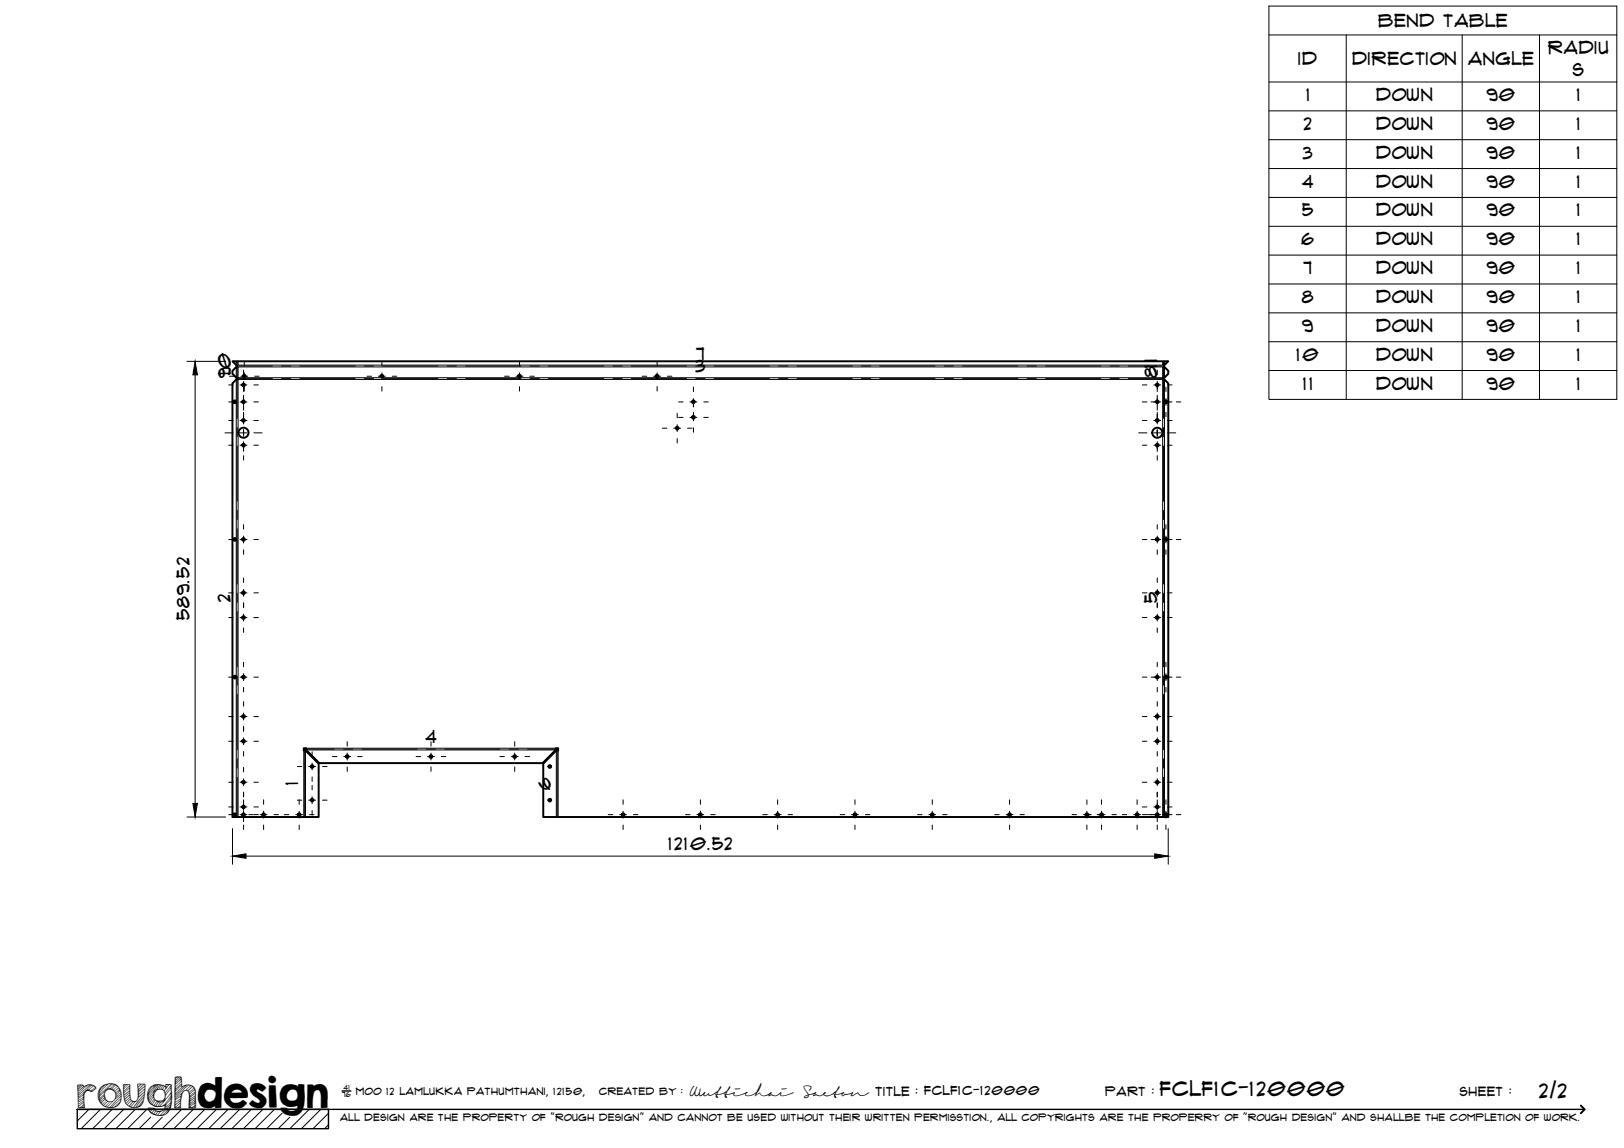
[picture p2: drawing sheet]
<svg xmlns="http://www.w3.org/2000/svg" width="420mm" height="297mm" viewBox="0 0 420 297" stroke-linecap="round" stroke-linejoin="round" font-family="sans-serif">
<!-- layer: Visible -->
<g fill="none" stroke="#000" stroke-width=".51">
<path d="M61.2 94.9l-1.1 1.1v.7l1.2 1.3-1.2 1.2v112.2h22.3v-13.8l-3.4-3.4h-.4v-.6h.6v.4l3.4 3.4h57.8l3.4-3.4v-.4h.6v.6h-.5l-3.4 3.4v13.8h161.8v-112.2l-1.2-1.2 1.2-1.3v-.7l-1.1-1.1M61.2 94.8v-.2l-1-1.1h242l-1 1.1v.2"/>
<circle cx="63" cy="99.6" r=".35"/>
<circle cx="63.2" cy="97.3" r=".35"/>
<circle cx="98.8" cy="97.3" r=".35"/>
<circle cx="134.4" cy="97.3" r=".35"/>
<circle cx="170" cy="97.3" r=".35"/>
<circle cx="299.4" cy="99.6" r=".35"/>
<circle cx="60.7" cy="104" r=".35"/>
<circle cx="63" cy="115.2" r=".35"/>
<circle cx="63" cy="104" r=".35"/>
<circle cx="63" cy="108.8" r=".35"/>
<circle cx="63" cy="112" r="1.3"/>
<circle cx="175.2" cy="110.8" r=".35"/>
<circle cx="179.4" cy="108" r=".35"/>
<circle cx="179.4" cy="104" r=".35"/>
<circle cx="299.4" cy="108.8" r=".35"/>
<circle cx="299.4" cy="104" r=".35"/>
<circle cx="299.4" cy="115.2" r=".35"/>
<circle cx="299.4" cy="112" r="1.3"/>
<circle cx="301.7" cy="104" r=".35"/>
<circle cx="60.7" cy="139.6" r=".35"/>
<circle cx="63" cy="139.6" r=".35"/>
<circle cx="299.4" cy="139.6" r=".35"/>
<circle cx="301.7" cy="139.6" r=".35"/>
<circle cx="63" cy="159.8" r=".35"/>
<circle cx="63" cy="153.4" r=".35"/>
<circle cx="299.4" cy="159.8" r=".35"/>
<circle cx="299.4" cy="153.4" r=".35"/>
<circle cx="60.7" cy="175.2" r=".35"/>
<circle cx="63" cy="175.2" r=".35"/>
<circle cx="299.4" cy="175.2" r=".35"/>
<circle cx="301.7" cy="175.2" r=".35"/>
<circle cx="63" cy="191.8" r=".35"/>
<circle cx="63" cy="185.4" r=".35"/>
<circle cx="80.8" cy="198.3" r=".35"/>
<circle cx="89.8" cy="195.7" r=".35"/>
<circle cx="111.5" cy="195.7" r=".35"/>
<circle cx="133.2" cy="195.7" r=".35"/>
<circle cx="142.3" cy="198.3" r=".35"/>
<circle cx="299.4" cy="191.8" r=".35"/>
<circle cx="299.4" cy="185.4" r=".35"/>
<circle cx="60.7" cy="210.8" r=".35"/>
<circle cx="63" cy="202.4" r=".35"/>
<circle cx="63" cy="208.8" r=".35"/>
<circle cx="63" cy="210.8" r=".35"/>
<circle cx="68.2" cy="210.8" r=".35"/>
<circle cx="77.4" cy="210.8" r=".35"/>
<circle cx="80.8" cy="207" r=".35"/>
<circle cx="142.3" cy="207" r=".35"/>
<circle cx="161.2" cy="210.8" r=".35"/>
<circle cx="181.2" cy="210.8" r=".35"/>
<circle cx="201.2" cy="210.8" r=".35"/>
<circle cx="221.2" cy="210.8" r=".35"/>
<circle cx="241.2" cy="210.8" r=".35"/>
<circle cx="261.2" cy="210.8" r=".35"/>
<circle cx="281.2" cy="210.8" r=".35"/>
<circle cx="285" cy="210.8" r=".35"/>
<circle cx="294.2" cy="210.8" r=".35"/>
<circle cx="299.4" cy="210.8" r=".35"/>
<circle cx="299.4" cy="202.4" r=".35"/>
<circle cx="299.4" cy="208.8" r=".35"/>
<circle cx="301.7" cy="210.8" r=".35"/>
</g>
<!-- layer: Bend Center -->
<g fill="none" stroke="#000" stroke-width=".26">
<path d="M61.3 94.7h9.2M61.3 98h9.2M61.4 93.5v14.7M72.8 94.7h2.4M72.8 98h2.4M77.6 94.7h14.3M77.6 98h14.3M94.3 94.7h2.3M94.3 98h2.3M99 94.7h14.3M99 98h14.3M115.7 94.7h2.4"/>
<path d="M115.7 98h2.4M120.5 94.7h14.3M120.5 98h14.3M137.1 94.7h2.4M137.1 98h2.4M141.9 94.7h14.3M141.9 98h14.3M158.6 94.7h2.4M158.6 98h2.4M163.3 94.7h14.3M163.3 98h14.3M180 94.7h2.4"/>
<path d="M180 98h2.4M184.8 94.7h14.3M184.8 98h14.3M201.4 94.7h2.4M201.4 98h2.4M206.2 94.7h14.3M206.2 98h14.3M222.9 94.7h2.4M222.9 98h2.4M227.6 94.7h14.3M227.6 98h14.3M244.3 94.7h2.4"/>
<path d="M244.3 98h2.4M249.1 94.7h14.3M249.1 98h14.3M265.7 94.7h2.4M265.7 98h2.4M270.5 94.7h14.3M270.5 98h14.3M287.2 94.7h2.4M287.2 98h2.4M291.9 94.7h9.2M291.9 98h9.2M301 93.5v14.7"/>
<path d="M61.4 110.6v2.4M61.4 115.4v14.3M301 110.6v2.4M301 115.4v14.3M61.4 132v2.4M61.4 136.8v14.3M301 132v2.4M301 136.8v14.3M61.4 153.5v2.4M61.4 158.2v14.3M301 153.5v2.4M301 158.2v14.3"/>
<path d="M61.4 174.9v2.4M61.4 179.7v14.3M301 174.9v2.4M301 179.7v14.3M61.4 196.3v2.4M78.8 194.2v17.2M79.2 193.8h7.3M88.9 193.8h2.3M93.6 193.8h14.3M110.3 193.8h2.4M115.1 193.8h14.2M131.7 193.8h2.4"/>
<path d="M136.5 193.8h7.3M144.2 194.2v17.2M301 196.3v2.4M61.4 201.1v10.3M301 201.1v10.3"/>
</g>
<!-- layer: Visible Narrow -->
<g fill="none" stroke="#000" stroke-width=".26">
<path d="M61.1 93.5v1M61.1 94.9v2.8M61.1 98.2v113.2M61.6 93.5v1h239.2v-1M61.6 94.9h239.2v2.8h-239.2zM301.3 93.5v1M301.3 94.9v2.8M301.3 98.2v113.2M78.6 194.2v17.2M79 194.2v17.2M79.2 193.6h64.6M79.2 194h64.6"/>
<path d="M143.9 194.2v17.2M144.4 194.2v17.2M61.6 211.4v-113.2h239.2v113.2"/>
</g>
<!-- layer: TitleBlock -->
<path d="M20 287h65v5h-65zM20 287h390M88.5 282.3h2.3" fill="none" stroke="#000" stroke-width=".36"/>
<path d="M409 286.1l1 .9-1 1" fill="none" stroke="#000" stroke-width=".51"/>
<g fill="none" stroke="#000" stroke-width=".26">
<path d="M23 287l-3 3.1M26 287l-5 5M29 287l-5 5M32 287l-5 5M35 287l-5 5M38 287l-5 5M39 289.1l-3 2.9M42 289.1l-3 2.9M47 287l-5 5M50 287l-5 5M53 287l-5 5M56 287l-5 5"/>
<path d="M59 287l-5 5M62 287l-5 5M65 287l-5 5M68 287l-5 5M71 287l-5 5M73 288l-4 4M75 289.1l-3 2.9M80 287l-5 5M83 287l-5 5M85 288l-4 4M85 291l-1 1"/>
</g>
<!-- layer: Smart Centers -->
<g fill="none" stroke="#000" stroke-width=".26">
<path d="M59.2 99.6h1.1M59.4 97.4h1.1M62.1 99.6h1.8M62.3 97.4h1.8M63 95.8v1.1M63 98.7v2.6M63.2 93.5v1.2M63.2 96.5v1.7M65.7 99.6h1.1M65.9 97.4h1.1M95 97.4h1.1M97.9 97.4h1.8"/>
<path d="M98.8 93.5v1.2M98.8 96.5v1.7M101.5 97.4h1.1M130.6 97.4h1.1M133.5 97.4h1.8M134.4 93.5v1.2M134.4 96.5v1.7M137.1 97.4h1.1M166.2 97.4h1.1M169.1 97.4h1.8M170 93.5v1.2M170 96.5v1.7"/>
<path d="M172.7 97.4h1.1M295.6 99.6h1.1M298.5 99.6h1.8M299.4 95.8v1.1M299.4 98.7v2.6M302.1 99.6h1.1M58.2 112h2.1M59.2 104h1.1M59.2 115.2h1.1M59.2 108.8h1.1M62.1 104h1.8M62.1 115.2h1.8"/>
<path d="M62.1 108.8h1.8M62.1 112h1.8M63 102.3v3.8M63 106.7v3M63 111.1v1.8M63 114.3v2.5M63 117.9v1.1M63.2 100v1.2M65.7 104h1.1M65.7 115.2h1.1M65.7 108.8h1.1M65.7 112h2.1"/>
<path d="M98.8 100v1.2M134.4 100v1.2M170 100v1.2M171.4 110.8h1.1M174.3 110.8h1.8M175.2 107v1.1M175.2 109.9v1.8M175.2 113.5v1.1M175.6 104h1.1M175.6 108h1.1M177.9 110.8h1.1M178.5 104h1.8"/>
<path d="M178.5 108h1.8M179.4 100.2v1.1M179.4 103.1v2.2M179.4 106.7v2.2M179.4 110.7v1.1M182.1 104h1.1M182.1 108h1.1M294.6 112h2.1M295.6 104h1.1M295.6 115.2h1.1M295.6 108.8h1.1M297.8 104h2.5"/>
<path d="M298.5 115.2h1.8M298.5 108.8h1.8M298.5 112h1.8M299.4 102.3v3.8M299.4 106.7v3M299.4 111.1v1.8M299.4 114.3v2.5M299.4 117.9v1.1M300.8 104h2.4M301.6 100.2v1.1M301.6 103.1v1.8M301.6 106.7v1.1"/>
<path d="M302.1 115.2h1.1M302.1 108.8h1.1M302.1 112h2.1M304.3 104h1.2M59.2 139.6h1.1M62.1 139.6h1.8M63 135.7v1.2M63 138.7v1.8M65.7 139.6h1.1M295.6 139.6h1.1M297.8 139.6h2.5M299.4 135.7v1.2"/>
<path d="M299.4 138.7v1.8M300.8 139.6h2.4M301.6 135.7v1.2M301.6 138.7v1.8M304.3 139.6h1.2M59.2 153.4h1.1M59.2 159.8h1.1M62.1 153.4h1.8M62.1 159.8h1.8M63 142.3v1.1M63 149.5v1.2M63 152.5v1.8"/>
<path d="M63 156v1.2M63 158.9v1.8M65.7 153.4h1.1M65.7 159.8h1.1M295.6 153.4h1.1M295.6 159.8h1.1M298.5 153.4h1.8M298.5 159.8h1.8M299.4 142.3v1.1M299.4 149.5v1.2M299.4 152.5v1.8M299.4 156v1.2"/>
<path d="M299.4 158.9v1.8M301.6 142.3v1.1M302.1 153.4h1.1M302.1 159.8h1.1M59.2 175.2h1.1M62.1 175.2h1.8M63 162.5v1.1M63 171.4v1.1M63 174.3v1.8M63 177.9v1.1M65.7 175.2h1.1M295.6 175.2h1.1"/>
<path d="M297.8 175.2h2.5M299.4 162.5v1.1M299.4 171.4v1.1M299.4 174.3v1.8M299.4 177.9v1.1M300.8 175.2h2.4M301.6 171.4v1.1M301.6 174.3v1.8M301.6 177.9v1.1M304.3 175.2h1.2M59.2 185.4h1.1M59.2 191.8h1.1"/>
<path d="M62.1 185.4h1.8M62.1 191.8h1.8M63 181.6v1.1M63 184.5v1.8M63 187.9v1.3M63 190.9v1.8M63 194.5v1.1M63 198.6v1.1M65.7 185.4h1.1M65.7 191.8h1.1M76.9 198.3h1.2M79.9 198.3h1.7"/>
<path d="M80.8 194.5v1.2M80.8 197.4v1.8M83.4 198.3h1.2M86 195.8h1.2M88.9 195.8h1.8M89.8 191.9v1.2M89.8 194.8v1.8M89.8 198.4v1.2M92.5 195.8h1.2M107.7 195.8h1.1M110.6 195.8h1.8M111.5 191.9v1.2"/>
<path d="M111.5 194.8v1.8M111.5 198.4v1.2M114.2 195.8h1.1M129.3 195.8h1.2M132.3 195.8h1.8M133.2 191.9v1.2M133.2 194.8v1.8M133.2 198.4v1.2M135.8 195.8h1.2M295.6 185.4h1.1M295.6 191.8h1.1M298.5 185.4h1.8"/>
<path d="M298.5 191.8h1.8M299.4 181.6v1.1M299.4 184.5v1.8M299.4 187.9v1.3M299.4 190.9v1.8M299.4 194.5v1.1M299.4 198.6v1.1M302.1 185.4h1.1M302.1 191.8h1.1M59.2 210.8h1.1M59.2 208.8h1.1M59.2 202.4h1.1"/>
<path d="M62.1 210.8h1.8M62.1 208.8h1.8M62.1 202.4h1.8M63 201.5v1.8M63 205v1.2M63 207v2.7M63 209.9v2.7M63 213.5v1.1M64.4 210.8h1.1M65.7 210.8h1.1M65.7 208.8h1.1M65.7 202.4h1.1"/>
<path d="M67.3 210.8h1.8M68.2 207v1.1M68.2 209.9v1.8M68.2 213.5v1.1M70.9 210.8h1.2M73.6 210.8h1.1M76.5 210.8h1.8M76.9 207h1.2M77.4 207v1.1M77.4 209.9v1.8M77.4 213.5v1.1M79.9 207h1.7"/>
<path d="M80.1 210.8h1.1M80.8 201v1.2M80.8 203.2v1.2M80.8 206.1v1.8M80.8 209.7v1.2M83.4 207h1.2M157.4 210.8h1.1M160.3 210.8h1.8M161.2 207v1.1M161.2 209.9v1.8M161.2 213.5v1.1M163.9 210.8h1.1"/>
<path d="M177.4 210.8h1.1M180.3 210.8h1.8M181.2 207v1.1M181.2 209.9v1.8M181.2 213.5v1.1M183.9 210.8h1.1M197.4 210.8h1.1M200.3 210.8h1.8M201.2 207v1.1M201.2 209.9v1.8M201.2 213.5v1.1M203.9 210.8h1.1"/>
<path d="M217.4 210.8h1.1M220.3 210.8h1.8M221.2 207v1.1M221.2 209.9v1.8M221.2 213.5v1.1M223.9 210.8h1.1M237.4 210.8h1.1M240.3 210.8h1.8M241.2 207v1.1M241.2 209.9v1.8M241.2 213.5v1.1M243.9 210.8h1.1"/>
<path d="M257.4 210.8h1.1M260.3 210.8h1.8M261.2 207v1.1M261.2 209.9v1.8M261.2 213.5v1.1M263.9 210.8h1.1M277.3 210.8h1.2M280.3 210.8h2M281.2 207v1.1M281.2 209.9v1.8M281.2 213.5v1.1M283.9 210.8h2"/>
<path d="M285 207v1.1M285 209.9v1.8M285 213.5v1.1M287.7 210.8h1.1M290.4 210.8h1.1M293.3 210.8h1.8M294.2 207v1.1M294.2 209.9v1.8M294.2 213.5v1.1M295.6 210.8h1.1M295.6 208.8h1.1M295.6 202.4h1.1"/>
<path d="M296.9 210.8h3.4M298.5 208.8h1.8M298.5 202.4h1.8M299.4 201.5v1.8M299.4 205v1.2M299.4 207v2.7M299.4 209.9v2.7M299.4 213.5v1.1M300.8 210.8h2.4M301.6 207v1.1M301.6 209.9v1.8M301.6 213.5v1.1"/>
<path d="M302.1 208.8h1.1M302.1 202.4h1.1M304.3 210.8h1.2"/>
</g>
<!-- layer: Bend Tables -->
<g fill="none" stroke="#000" stroke-width=".26">
<path d="M328.3 1.6h90v101.7h-90zM328.3 9h90M348.3 9v94.3M378.3 9v94.3M398.3 9v94.3M328.3 21.2h90M328.3 28.7h90M328.3 36.1h90M328.3 43.6h90M328.3 51.1h90M328.3 58.6h90M328.3 66h90"/>
<path d="M328.3 73.5h90M328.3 80.9h90M328.3 88.4h90M328.3 95.9h90"/>
</g>
<!-- layer: FD_Dimensions -->
<path d="M48.4 93.5h10M50.5 97v110.9M48.4 211.4h10M60.2 214.4v9.2M302.2 214.4v9.2M63.6 221.5h235.1" fill="none" stroke="#000" stroke-width=".26"/>
<path d="M50.5 93.5l.6 3.5h-1.2zM49.9 207.9h1.2l-.6 3.5zM60.2 221.5l3.4-.6v1.2zM298.7 220.9l3.5 .6-3.5 .6z" fill="#000" stroke="#000" stroke-width=".26"/>
<text font-size="9.7" x="19.9" y="286.8">roughdesign</text>
<g font-size="5.3">
<text x="300.1" y="283.6">FCLF1C-120000</text>
<text x="398.2" y="284">2/2</text>
</g>
<g font-size="4.6">
<text x="356.6" y="7">Bend Table</text>
<text x="335.9" y="16.9">ID</text>
<text x="349.8" y="16.8">Direction</text>
<text x="379.8" y="16.9">Angle</text>
<text x="400.5" y="13.9">Radiu</text>
<text x="406.9" y="19.8">s</text>
<text x="338" y="26.1">1</text>
<text x="356" y="26.1">Down</text>
<text x="384.6" y="26.1">90</text>
<text x="408" y="26.1">1</text>
<text x="337.3" y="33.6">2</text>
<text x="356" y="33.6">Down</text>
<text x="384.6" y="33.6">90</text>
<text x="408" y="33.6">1</text>
<text x="337.1" y="41">3</text>
<text x="356" y="41.1">Down</text>
<text x="384.6" y="41">90</text>
<text x="408" y="41">1</text>
<text x="336.9" y="48.5">4</text>
<text x="356" y="48.5">Down</text>
<text x="384.6" y="48.5">90</text>
<text x="408" y="48.5">1</text>
<text x="336.9" y="56">5</text>
<text x="356" y="56">Down</text>
<text x="384.6" y="56">90</text>
<text x="408" y="56">1</text>
<text x="336.7" y="63.4">6</text>
<text x="356" y="63.5">Down</text>
<text x="384.6" y="63.4">90</text>
<text x="408" y="63.4">1</text>
<text x="337.2" y="70.9">7</text>
<text x="356" y="70.9">Down</text>
<text x="384.6" y="70.9">90</text>
<text x="408" y="70.9">1</text>
<text x="336.8" y="78.4">8</text>
<text x="356" y="78.4">Down</text>
<text x="384.6" y="78.4">90</text>
<text x="408" y="78.4">1</text>
<text x="336.9" y="85.8">9</text>
<text x="356" y="85.9">Down</text>
<text x="384.6" y="85.8">90</text>
<text x="408" y="85.8">1</text>
<text x="180.1" y="93.1">7</text>
<text x="335.4" y="93.3">10</text>
<text x="356" y="93.3">Down</text>
<text x="384.6" y="93.3">90</text>
<text x="408" y="93.3">1</text>
<text x="59.7" y="97.8" transform="rotate(-90 59.7 97.8)">9</text>
<text x="59.7" y="97" transform="rotate(-90 59.7 97)">10</text>
<text x="180" y="96.3">3</text>
<text x="299.4" y="97.8" transform="rotate(-90 299.4 97.8)">811</text>
<text x="337.2" y="100.8">11</text>
<text x="356" y="100.8">Down</text>
<text x="384.6" y="100.8">90</text>
<text x="408" y="100.8">1</text>
<text x="59.7" y="155.7" transform="rotate(-90 59.7 155.7)">2</text>
<text x="49" y="160.5" transform="rotate(-90 49 160.5)">589.52</text>
<text x="299.4" y="156.1" transform="rotate(-90 299.4 156.1)">5</text>
<text x="110.1" y="192.2">4</text>
<text x="77.2" y="203.1" transform="rotate(-90 77.2 203.1)">1</text>
<text x="142.5" y="204.4" transform="rotate(-90 142.5 204.4)">6</text>
<text x="173" y="220">1210.52</text>
</g>
<g font-size="3.4">
<text x="178.3" y="283.5">Wuttichai</text>
<text x="208.1" y="283.5">Saeton title : FCLF1C-120000</text>
</g>
<g font-size="3.3">
<text x="286" y="283.5">Part :</text>
<text x="377.7" y="283.5">sheet :</text>
</g>
<g font-size="2.7">
<text x="92.1" y="283.3">moo 12 Lamlukka pathumthani, 12150,</text>
<text x="155" y="283.3">created by :</text>
</g>
<text font-size="2.6" x="88" y="290.1">all design are the property of &quot;rough design&quot; and cannot be used without their written permisstion., all copyrights are the properry of &quot;rough design&quot; and shallbe the completion of work.</text>
<g font-size="1.9">
<text x="88.5" y="283.9">76</text>
<text x="88.9" y="282.1">41</text>
</g>
</svg>
